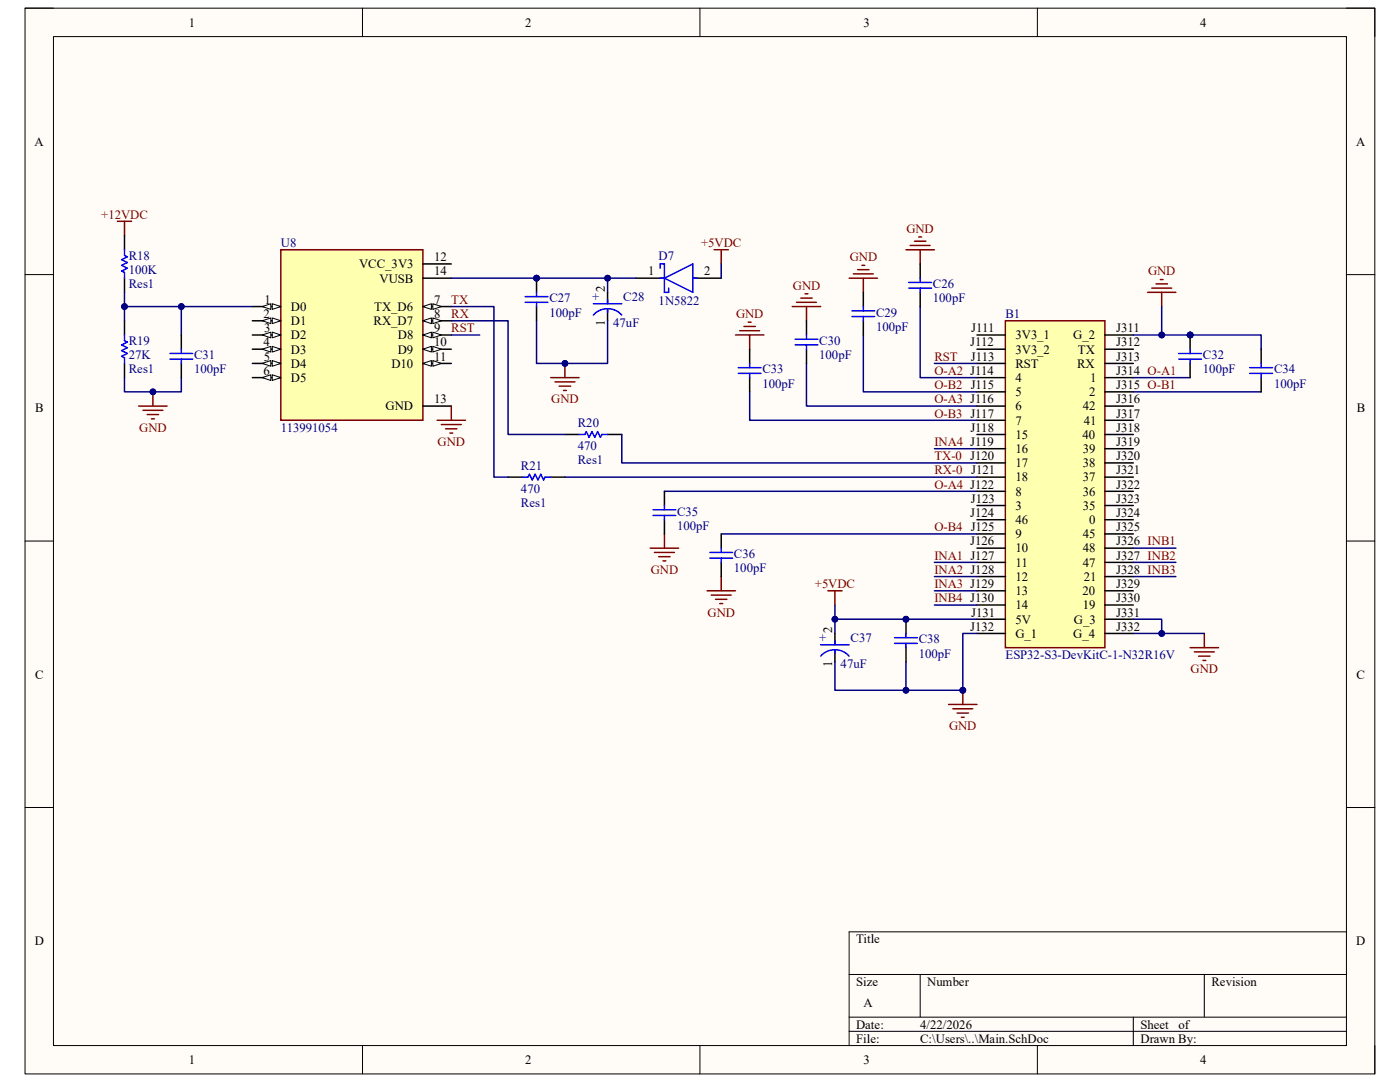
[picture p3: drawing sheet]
<svg xmlns="http://www.w3.org/2000/svg" width="279mm" height="216mm" viewBox="0 0 279 216" stroke-linecap="round" stroke-linejoin="round" font-family="sans-serif">
<path d="M5 1.6h269.4v212.7h-269.4z" fill-rule="evenodd" fill="#fffcf8"/>
<path d="M5 1.6h269.4v212.7h-269.4z" fill="none" stroke="#000" stroke-width=".2"/>
<path d="M10.7 7.3h258v201.3h-258z" fill-rule="evenodd" fill="#fffcf8"/>
<g fill="none" stroke="#000" stroke-width=".2">
<path d="M5 1.6h5.7M10.7 7.3h258v201.3h-258zM72.3 1.6v5.7M139.7 1.6v5.7M207 1.6v5.7M268.7 1.6h5.7v5.7M5 54.8h5.7M268.7 54.8h5.7M5 108h5.7M268.7 108h5.7M5 161.1h5.7M268.7 161.1h5.7"/>
<path d="M169.5 194.4h99.2M183.6 194.4v8.6M240.3 194.4v8.6M268.7 185.9h-99.2v22.7M72.3 208.6v5.7M139.7 208.6v5.7M169.5 203h99.2M169.5 205.8h99.2M207 208.6v5.7M226.2 203v5.6M274.4 208.6v5.7"/>
</g>
<path d="M200.6 64h19.9v65.2h-19.9z" fill-rule="evenodd" fill="#ffffb0"/>
<path d="M200.6 64h19.9v65.2h-19.9z" fill="none" stroke="#800000" stroke-width=".3"/>
<g fill="none" stroke="#000" stroke-width=".3">
<path d="M195 66.8h5.6M195 69.7h5.6M195 72.5h5.6M195 75.4h5.6M195 78.2h5.6M220.5 66.8h5.7M220.5 69.7h5.7M220.5 72.5h5.7M220.5 75.4h5.7M220.5 78.2h5.7M195 81h5.6M195 83.9h5.6"/>
<path d="M195 86.7h5.6M195 89.5h5.6M195 92.4h5.6M195 95.2h5.6M195 98h5.6M220.5 81h5.7M220.5 83.9h5.7M220.5 86.7h5.7M220.5 89.5h5.7M220.5 92.4h5.7M220.5 95.2h5.7M220.5 98h5.7"/>
<path d="M195 100.9h5.6M195 103.7h5.6M195 106.5h5.6M195 109.4h5.6M195 112.2h5.6M195 115.1h5.6M195 117.9h5.6M220.5 100.9h5.7M220.5 103.7h5.7M220.5 106.5h5.7M220.5 109.4h5.7M220.5 112.2h5.7"/>
<path d="M220.5 115.1h5.7M220.5 117.9h5.7M195 120.7h5.6M195 123.6h5.6M195 126.4h5.6M220.5 120.7h5.7M220.5 123.6h5.7M220.5 126.4h5.7"/>
</g>
<path d="M56 49.8h28.4v34.1h-28.4z" fill-rule="evenodd" fill="#ffffb0"/>
<path d="M56 49.8h28.4v34.1h-28.4z" fill="none" stroke="#800000" stroke-width=".3"/>
<path d="M50.4 61.2h5.6" fill="none" stroke="#000" stroke-width=".3"/>
<path d="M54.3 60.6l1.7 .6-1.7 .5z" fill="#f8fcff"/>
<path d="M54.3 60.6l1.7 .6-1.7 .5z" fill="none" stroke="#000" stroke-width=".2"/>
<path d="M52.3 61.2l1.7-.6v1.1z" fill="#f8fcff"/>
<path d="M52.3 61.2l1.7-.6v1.1z" fill="none" stroke="#000" stroke-width=".2"/>
<path d="M50.4 64h5.6" fill="none" stroke="#000" stroke-width=".3"/>
<path d="M54.3 63.4l1.7 .6-1.7 .6z" fill="#f8fcff"/>
<path d="M54.3 63.4l1.7 .6-1.7 .6z" fill="none" stroke="#000" stroke-width=".2"/>
<path d="M52.3 64l1.7-.6v1.2z" fill="#f8fcff"/>
<path d="M52.3 64l1.7-.6v1.2z" fill="none" stroke="#000" stroke-width=".2"/>
<path d="M50.4 66.8h5.6" fill="none" stroke="#000" stroke-width=".3"/>
<path d="M54.3 66.3l1.7 .5-1.7 .6z" fill="#f8fcff"/>
<path d="M54.3 66.3l1.7 .5-1.7 .6z" fill="none" stroke="#000" stroke-width=".2"/>
<path d="M52.3 66.8l1.7-.5v1.1z" fill="#f8fcff"/>
<path d="M52.3 66.8l1.7-.5v1.1z" fill="none" stroke="#000" stroke-width=".2"/>
<path d="M50.4 69.7h5.6" fill="none" stroke="#000" stroke-width=".3"/>
<path d="M54.3 69.1l1.7 .6-1.7 .5z" fill="#f8fcff"/>
<path d="M54.3 69.1l1.7 .6-1.7 .5z" fill="none" stroke="#000" stroke-width=".2"/>
<path d="M52.3 69.7l1.7-.6v1.1z" fill="#f8fcff"/>
<path d="M52.3 69.7l1.7-.6v1.1z" fill="none" stroke="#000" stroke-width=".2"/>
<path d="M50.4 72.5h5.6" fill="none" stroke="#000" stroke-width=".3"/>
<path d="M54.3 71.9l1.7 .6-1.7 .6z" fill="#f8fcff"/>
<path d="M54.3 71.9l1.7 .6-1.7 .6z" fill="none" stroke="#000" stroke-width=".2"/>
<path d="M52.3 72.5l1.7-.6v1.2z" fill="#f8fcff"/>
<path d="M52.3 72.5l1.7-.6v1.2z" fill="none" stroke="#000" stroke-width=".2"/>
<path d="M50.4 75.4h5.6" fill="none" stroke="#000" stroke-width=".3"/>
<path d="M54.3 74.8l1.7 .6-1.7 .5z" fill="#f8fcff"/>
<path d="M54.3 74.8l1.7 .6-1.7 .5z" fill="none" stroke="#000" stroke-width=".2"/>
<path d="M52.3 75.4l1.7-.6v1.1z" fill="#f8fcff"/>
<path d="M52.3 75.4l1.7-.6v1.1z" fill="none" stroke="#000" stroke-width=".2"/>
<path d="M84.4 52.7h5.7M84.4 55.5h5.7M84.4 61.2h5.7" fill="none" stroke="#000" stroke-width=".3"/>
<path d="M84.4 61.2l1.7-.6v1.1z" fill="#f8fcff"/>
<path d="M84.4 61.2l1.7-.6v1.1z" fill="none" stroke="#000" stroke-width=".2"/>
<path d="M86.4 60.6l1.7 .6-1.7 .5z" fill="#f8fcff"/>
<path d="M86.4 60.6l1.7 .6-1.7 .5z" fill="none" stroke="#000" stroke-width=".2"/>
<path d="M84.4 64h5.7" fill="none" stroke="#000" stroke-width=".3"/>
<path d="M84.4 64l1.7-.6v1.2z" fill="#f8fcff"/>
<path d="M84.4 64l1.7-.6v1.2z" fill="none" stroke="#000" stroke-width=".2"/>
<path d="M86.4 63.4l1.7 .6-1.7 .6z" fill="#f8fcff"/>
<path d="M86.4 63.4l1.7 .6-1.7 .6z" fill="none" stroke="#000" stroke-width=".2"/>
<path d="M84.4 66.8h5.7" fill="none" stroke="#000" stroke-width=".3"/>
<path d="M84.4 66.8l1.7-.5v1.1z" fill="#f8fcff"/>
<path d="M84.4 66.8l1.7-.5v1.1z" fill="none" stroke="#000" stroke-width=".2"/>
<path d="M86.4 66.3l1.7 .5-1.7 .6z" fill="#f8fcff"/>
<path d="M86.4 66.3l1.7 .5-1.7 .6z" fill="none" stroke="#000" stroke-width=".2"/>
<path d="M84.4 69.7h5.7" fill="none" stroke="#000" stroke-width=".3"/>
<path d="M84.4 69.7l1.7-.6v1.1z" fill="#f8fcff"/>
<path d="M84.4 69.7l1.7-.6v1.1z" fill="none" stroke="#000" stroke-width=".2"/>
<path d="M86.4 69.1l1.7 .6-1.7 .5z" fill="#f8fcff"/>
<path d="M86.4 69.1l1.7 .6-1.7 .5z" fill="none" stroke="#000" stroke-width=".2"/>
<path d="M84.4 72.5h5.7" fill="none" stroke="#000" stroke-width=".3"/>
<path d="M84.4 72.5l1.7-.6v1.2z" fill="#f8fcff"/>
<path d="M84.4 72.5l1.7-.6v1.2z" fill="none" stroke="#000" stroke-width=".2"/>
<path d="M86.4 72l1.7 .5-1.7 .6z" fill="#f8fcff"/>
<path d="M86.4 72l1.7 .5-1.7 .6z" fill="none" stroke="#000" stroke-width=".2"/>
<path d="M84.4 81h5.7" fill="none" stroke="#000" stroke-width=".3"/>
<g fill="none" stroke="#800000" stroke-width=".3">
<path d="M87.2 83.9h5.7M88.1 84.7h3.9M88.9 85.6h2.3M89.8 86.4h.5M90.1 81v2.9M192.2 137.7v2.9M237.5 129.2h5.7M238.4 130.1h3.9M239.2 130.9h2.3M240.1 131.8h.5M240.3 126.4v2.8M189.3 140.6h5.7"/>
<path d="M190.2 141.4h3.9M191 142.3h2.3M191.9 143.1h.5"/>
</g>
<circle cx="192.1" cy="137.7" r=".57" fill="#000080"/>
<circle cx="192.1" cy="137.7" r=".57" fill="none" stroke="#000080" stroke-width=".2"/>
<g fill="none" stroke="#800000" stroke-width=".3">
<path d="M142.5 49.8h2.9M143.9 49.8v2.9M229 58.3h5.7M229.9 57.5h3.9M230.7 56.6h2.3M231.6 55.8h.5M231.8 58.3v2.9M109.9 75.4h5.7M110.8 76.2h3.9M111.6 77.1h2.3M112.5 77.9h.5M112.7 72.5v2.9"/>
<path d="M165.2 117.9h2.8M166.6 117.9v2.8"/>
</g>
<path d="M126.9 55.5h5.7M138.3 55.5h5.6M101.4 95.2h2.8M109.9 95.2h2.8M112.7 86.7h2.9M121.3 86.7h2.8" fill="none" stroke="#000" stroke-width=".3"/>
<path d="M131.7 53.5v-.8h.9v5.6h.8v-.8M131.7 55.5h.9M132.6 55.5l5.7-2.8v5.6zM138.3 55.5h.8M104.2 95.2h1.2l.3-.6 .5 1.2 .6-1.2 .6 1.2 .5-1.2 .6 1.2 .3-.6h1.1M115.6 86.7h1.1l.3-.6 .6 1.2 .5-1.2 .6 1.2 .6-1.2 .5 1.2 .3-.6h1.2" fill="none" stroke="#00f" stroke-width=".3"/>
<circle cx="112.7" cy="72.5" r=".57" fill="#000080"/>
<circle cx="112.7" cy="72.5" r=".57" fill="none" stroke="#000080" stroke-width=".2"/>
<g fill="none" stroke="#800000" stroke-width=".3">
<path d="M23.4 44.2h2.9M24.8 44.2v2.8M159.8 59.5h2.3M160.7 58.6h.5M169.5 55.5h5.6M170.3 54.7h4M171.2 53.8h2.2M172 52.9h.6M172.3 55.5v2.8M180.8 49.8h5.7M181.7 49h3.9M182.5 48.1h2.3"/>
<path d="M183.4 47.3h.5M183.6 49.8v2.9M30.5 78.2v2.8M146.8 66.8h5.6M147.6 66h4M148.5 65.1h2.2M149.3 64.3h.6M149.6 66.8v2.9M158.1 61.2h5.7M159 60.3h3.9M161 61.2v2.8M27.7 81h5.7"/>
<path d="M28.5 81.9h4M29.4 82.7h2.2M30.2 83.6h.6M129.8 109.4h5.6M130.6 110.2h4M131.5 111.1h2.2M132.3 111.9h.6M132.6 106.5v2.9M141.1 117.9h5.7M142 118.7h3.9M142.8 119.6h2.3M143.9 115.1v2.8"/>
<path d="M143.7 120.4h.5"/>
</g>
<path d="M24.8 47v2.8M24.8 55.5v2.8M24.8 64v2.8M24.8 72.5v2.9" fill="none" stroke="#000" stroke-width=".3"/>
<path d="M24.8 49.8v1.2l.6 .2-1.1 .6 1.1 .6-1.1 .5 1.1 .6-1.1 .6 .5 .3v1.1M24.8 66.8v1.2l.6 .3-1.1 .5 1.1 .6-1.1 .6 1.1 .5-1.1 .6 .5 .3v1.1" fill="none" stroke="#00f" stroke-width=".3"/>
<circle cx="30.5" cy="78.2" r=".57" fill="#000080"/>
<circle cx="30.5" cy="78.2" r=".57" fill="none" stroke="#000080" stroke-width=".2"/>
<path d="M195 126.4h-2.8v11.3" fill="none" stroke="#000080" stroke-width=".3"/>
<circle cx="192.1" cy="137.7" r=".57" fill="#000080"/>
<circle cx="192.1" cy="137.7" r=".57" fill="none" stroke="#000080" stroke-width=".2"/>
<path d="M166.6 120.7v2.9h28.4" fill="none" stroke="#000080" stroke-width=".3"/>
<circle cx="166.6" cy="123.6" r=".57" fill="#000080"/>
<circle cx="166.6" cy="123.6" r=".57" fill="none" stroke="#000080" stroke-width=".2"/>
<circle cx="180.8" cy="123.6" r=".57" fill="#000080"/>
<circle cx="180.8" cy="123.6" r=".57" fill="none" stroke="#000080" stroke-width=".2"/>
<path d="M90.1 66.8h5.6M112.8 95.2h82.2M226.2 126.4h5.6" fill="none" stroke="#000080" stroke-width=".3"/>
<circle cx="231.8" cy="126.4" r=".57" fill="#000080"/>
<circle cx="231.8" cy="126.4" r=".57" fill="none" stroke="#000080" stroke-width=".2"/>
<path d="M226.2 123.6h5.6v2.8h8.5" fill="none" stroke="#000080" stroke-width=".3"/>
<circle cx="231.8" cy="126.4" r=".57" fill="#000080"/>
<circle cx="231.8" cy="126.4" r=".57" fill="none" stroke="#000080" stroke-width=".2"/>
<path d="M231.8 61.2v5.6h-5.6" fill="none" stroke="#000080" stroke-width=".3"/>
<circle cx="231.8" cy="66.8" r=".57" fill="#000080"/>
<circle cx="231.8" cy="66.8" r=".57" fill="none" stroke="#000080" stroke-width=".2"/>
<path d="M90.1 55.5h36.8M143.9 52.7v2.8" fill="none" stroke="#000080" stroke-width=".3"/>
<circle cx="107.1" cy="55.5" r=".57" fill="#000080"/>
<circle cx="107.1" cy="55.5" r=".57" fill="none" stroke="#000080" stroke-width=".2"/>
<circle cx="121.3" cy="55.5" r=".57" fill="#000080"/>
<circle cx="121.3" cy="55.5" r=".57" fill="none" stroke="#000080" stroke-width=".2"/>
<path d="M149.6 78.2v5.7h45.4M161 72.5v8.5h34M172.3 66.8v11.4h22.7M183.6 61.2v14.2h11.4M186.5 72.5h8.5M226.2 75.4h11.3M226.2 78.2h25.5M231.8 66.8h5.7M124.1 86.7v5.7h70.9M132.6 98h62.4M143.9 106.5h51.1" fill="none" stroke="#000080" stroke-width=".3"/>
<circle cx="237.5" cy="66.8" r=".57" fill="#000080"/>
<circle cx="237.5" cy="66.8" r=".57" fill="none" stroke="#000080" stroke-width=".2"/>
<circle cx="231.8" cy="66.8" r=".57" fill="#000080"/>
<circle cx="231.8" cy="66.8" r=".57" fill="none" stroke="#000080" stroke-width=".2"/>
<path d="M237.5 66.8h14.2v2.9" fill="none" stroke="#000080" stroke-width=".3"/>
<circle cx="237.5" cy="66.8" r=".57" fill="#000080"/>
<circle cx="237.5" cy="66.8" r=".57" fill="none" stroke="#000080" stroke-width=".2"/>
<path d="M24.8 58.3v5.7M90.1 61.2h8.5v34h2.8M90.1 64h11.3v22.7h11.3M226.2 109.4h8.5M226.2 112.2h8.5M226.2 115.1h8.5M186.5 120.7h8.5" fill="none" stroke="#000080" stroke-width=".3"/>
<circle cx="24.8" cy="61.2" r=".57" fill="#000080"/>
<circle cx="24.8" cy="61.2" r=".57" fill="none" stroke="#000080" stroke-width=".2"/>
<path d="M24.8 75.4v2.8h11.4v-2.8" fill="none" stroke="#000080" stroke-width=".3"/>
<circle cx="30.5" cy="78.2" r=".57" fill="#000080"/>
<circle cx="30.5" cy="78.2" r=".57" fill="none" stroke="#000080" stroke-width=".2"/>
<path d="M36.2 61.2v5.6" fill="none" stroke="#000080" stroke-width=".3"/>
<circle cx="36.2" cy="61.2" r=".57" fill="#000080"/>
<circle cx="36.2" cy="61.2" r=".57" fill="none" stroke="#000080" stroke-width=".2"/>
<path d="M24.8 61.2h25.6" fill="none" stroke="#000080" stroke-width=".3"/>
<circle cx="24.8" cy="61.2" r=".57" fill="#000080"/>
<circle cx="24.8" cy="61.2" r=".57" fill="none" stroke="#000080" stroke-width=".2"/>
<circle cx="36.2" cy="61.2" r=".57" fill="#000080"/>
<circle cx="36.2" cy="61.2" r=".57" fill="none" stroke="#000080" stroke-width=".2"/>
<path d="M121.3 55.5v2.8" fill="none" stroke="#000080" stroke-width=".3"/>
<circle cx="121.3" cy="55.5" r=".57" fill="#000080"/>
<circle cx="121.3" cy="55.5" r=".57" fill="none" stroke="#000080" stroke-width=".2"/>
<path d="M166.6 123.6v2.8" fill="none" stroke="#000080" stroke-width=".3"/>
<circle cx="166.6" cy="123.6" r=".57" fill="#000080"/>
<circle cx="166.6" cy="123.6" r=".57" fill="none" stroke="#000080" stroke-width=".2"/>
<path d="M121.3 58.3v2.3M121.3 61.7v2.3M166.6 126.4v2.3M166.6 129.8v2.3" fill="none" stroke="#000" stroke-width=".3"/>
<path d="M121.3 59.8v.8M118.4 62.9a3.8 3.8 0 0 1 5.7 0M118.4 60.6h5.7M121.3 61.7v.6M163.8 130.9a3.8 3.8 0 0 1 5.6 0M163.8 128.7h5.7M166.6 127.8v.9M166.6 129.8v.6" fill="none" stroke="#00f" stroke-width=".3"/>
<path d="M166.6 132.1v5.6h14.2" fill="none" stroke="#000080" stroke-width=".3"/>
<circle cx="180.8" cy="137.7" r=".57" fill="#000080"/>
<circle cx="180.8" cy="137.7" r=".57" fill="none" stroke="#000080" stroke-width=".2"/>
<path d="M107.1 64v8.5h14.2v-8.5" fill="none" stroke="#000080" stroke-width=".3"/>
<circle cx="112.7" cy="72.5" r=".57" fill="#000080"/>
<circle cx="112.7" cy="72.5" r=".57" fill="none" stroke="#000080" stroke-width=".2"/>
<path d="M180.8 132.1v5.6h11.4" fill="none" stroke="#000080" stroke-width=".3"/>
<circle cx="180.8" cy="137.7" r=".57" fill="#000080"/>
<circle cx="180.8" cy="137.7" r=".57" fill="none" stroke="#000080" stroke-width=".2"/>
<circle cx="192.1" cy="137.7" r=".57" fill="#000080"/>
<circle cx="192.1" cy="137.7" r=".57" fill="none" stroke="#000080" stroke-width=".2"/>
<path d="M36.2 66.8v2.9M36.2 72.5v2.9" fill="none" stroke="#000" stroke-width=".3"/>
<path d="M33.9 71.7h4.6M33.9 70.5h4.6M36.2 69.7v.8M36.2 71.7v.8" fill="none" stroke="#00f" stroke-width=".3"/>
<circle cx="107.1" cy="55.5" r=".57" fill="#000080"/>
<circle cx="107.1" cy="55.5" r=".57" fill="none" stroke="#000080" stroke-width=".2"/>
<path d="M107.1 55.5v2.8" fill="none" stroke="#000" stroke-width=".3"/>
<circle cx="107.1" cy="55.5" r=".57" fill="#000080"/>
<circle cx="107.1" cy="55.5" r=".57" fill="none" stroke="#000080" stroke-width=".2"/>
<path d="M107.1 61.2v2.8M132.6 98v2.9M132.6 103.7v2.8" fill="none" stroke="#000" stroke-width=".3"/>
<path d="M104.8 59.2h4.5M107.1 58.3v.9M104.8 60.3h4.5M107.1 60.3v.9M130.3 102.9h4.6M130.3 101.7h4.6M132.6 100.9v.8M132.6 102.9v.8" fill="none" stroke="#00f" stroke-width=".3"/>
<circle cx="180.8" cy="123.6" r=".57" fill="#000080"/>
<circle cx="180.8" cy="123.6" r=".57" fill="none" stroke="#000080" stroke-width=".2"/>
<path d="M180.8 123.6v2.8" fill="none" stroke="#000" stroke-width=".3"/>
<circle cx="180.8" cy="123.6" r=".57" fill="#000080"/>
<circle cx="180.8" cy="123.6" r=".57" fill="none" stroke="#000080" stroke-width=".2"/>
<path d="M251.7 69.7v2.8M251.7 75.4v2.8M143.9 106.5v2.9M143.9 112.2v2.9M180.8 129.2v2.9" fill="none" stroke="#000" stroke-width=".3"/>
<path d="M249.4 74.5h4.6M249.4 73.4h4.6M251.7 72.5v.9M251.7 74.5v.9M141.7 111.4h4.5M141.7 110.2h4.5M143.9 109.4v.8M143.9 111.4v.8M178.5 128.4h4.6M178.5 127.2h4.6M180.8 126.4v.8M180.8 128.4v.8" fill="none" stroke="#00f" stroke-width=".3"/>
<circle cx="237.5" cy="66.8" r=".57" fill="#000080"/>
<circle cx="237.5" cy="66.8" r=".57" fill="none" stroke="#000080" stroke-width=".2"/>
<path d="M237.5 66.8v2.9" fill="none" stroke="#000" stroke-width=".3"/>
<circle cx="237.5" cy="66.8" r=".57" fill="#000080"/>
<circle cx="237.5" cy="66.8" r=".57" fill="none" stroke="#000080" stroke-width=".2"/>
<path d="M172.3 58.3v2.9M183.6 52.7v2.8M183.6 58.3v2.9M149.6 69.7v2.8M149.6 75.4v2.8M161 64v2.8M161 69.7v2.8M172.3 64v2.8M237.5 72.5v2.9" fill="none" stroke="#000" stroke-width=".3"/>
<g fill="none" stroke="#00f" stroke-width=".3">
<path d="M181.4 57.5h4.5M181.4 56.4h4.5M183.6 55.5v.9M183.6 57.5v.8M147.3 74.5h4.6M147.3 73.4h4.6M149.6 72.5v.9M149.6 74.5v.9M158.7 68.8h4.5M158.7 67.7h4.5M161 66.8v.9M161 68.8v.9"/>
<path d="M170 63.2h4.6M170 62h4.6M172.3 61.2v.8M172.3 63.2v.8M235.2 71.7h4.6M235.2 70.5h4.6M237.5 69.7v.8M237.5 71.7v.8"/>
</g>
<path d="M186.5 89.5h8.5M186.5 112.2h8.5M186.5 115.1h8.5M186.5 117.9h8.5" fill="none" stroke="#000080" stroke-width=".3"/>
<g font-size="2.5">
<text x="37.7" y="5.3">1</text>
<text x="104.8" y="5.3">2</text>
<text x="172.3" y="5.3">3</text>
<text x="239.5" y="5.3">4</text>
<text x="6.9" y="29.1">A</text>
<text x="270.6" y="29.1">A</text>
<text x="71.7" y="53.6">VCC_3V3</text>
<text x="86.7" y="52.1">12</text>
<text x="75.7" y="56.4">VUSB</text>
<text x="86.7" y="54.9">14</text>
<text x="120.7" y="58.3" transform="rotate(-90 120.7 58.3)">2</text>
<text x="129.4" y="54.9">1</text>
<text x="140.5" y="54.9">2</text>
<text x="52.6" y="63.5">2</text>
<text x="52.8" y="60.6">1</text>
<text x="58" y="62.1">D0</text>
<text x="58" y="64.9">D1</text>
<text x="74.5" y="64.9">RX_D7</text>
<text x="74.7" y="62.1">TX_D6</text>
<text x="86.7" y="60.6">7</text>
<text x="86.7" y="63.5">8</text>
<text x="120.7" y="65" transform="rotate(-90 120.7 65)">1</text>
<text x="52.6" y="69.1">4</text>
<text x="52.7" y="72">5</text>
<text x="52.7" y="66.3">3</text>
<text x="58" y="67.7">D2</text>
<text x="58" y="70.6">D3</text>
<text x="79.4" y="70.6">D9</text>
<text x="79.4" y="67.7">D8</text>
<text x="86.7" y="66.3">9</text>
<text x="86.7" y="69.1">10</text>
<text x="86.7" y="72">11</text>
<text x="193.6" y="69.1">J112</text>
<text x="193.8" y="72">J113</text>
<text x="193.8" y="66.3">J111</text>
<text x="202.6" y="67.7">3V3_1</text>
<text x="202.6" y="70.6">3V3_2</text>
<text x="214.2" y="67.7">G_2</text>
<text x="215.1" y="70.6">TX</text>
<text x="222.8" y="66.3">J311</text>
<text x="222.8" y="69.1">J312</text>
<text x="222.8" y="72">J313</text>
<text x="52.6" y="74.8">6</text>
<text x="58" y="73.4">D4</text>
<text x="58" y="76.2">D5</text>
<text x="78.1" y="73.4">D10</text>
<text x="202.6" y="73.4">RST</text>
<text x="202.6" y="76.2">4</text>
<text x="215" y="73.4">RX</text>
<text x="217.6" y="76.2">1</text>
<text x="222.8" y="74.8">J314 O-A1</text>
<text x="222.8" y="77.6">J315 O-B1</text>
<text x="7" y="82.3">B</text>
<text x="77" y="81.9">GND</text>
<text x="86.7" y="80.5">13</text>
<text x="202.6" y="79">5</text>
<text x="202.6" y="81.9">6</text>
<text x="216.1" y="81.9">42</text>
<text x="217.3" y="79">2</text>
<text x="222.8" y="80.5">J316</text>
<text x="222.8" y="83.3">J317</text>
<text x="270.8" y="82.3">B</text>
<text x="193.7" y="86.1">J118</text>
<text x="202.6" y="84.7">7</text>
<text x="202.6" y="87.5">15</text>
<text x="216" y="87.5">40</text>
<text x="216.3" y="84.7">41</text>
<text x="222.8" y="86.1">J318</text>
<text x="222.8" y="89">J319</text>
<text x="202.6" y="90.4">16</text>
<text x="202.6" y="93.2">17</text>
<text x="216.1" y="90.4">39</text>
<text x="216.1" y="93.2">38</text>
<text x="222.8" y="91.8">J320</text>
<text x="222.8" y="94.7">J321</text>
<text x="193.8" y="100.3">J123</text>
<text x="202.6" y="96.1">18</text>
<text x="202.6" y="98.9">8</text>
<text x="202.6" y="101.7">3</text>
<text x="216.1" y="96.1">37</text>
<text x="216.1" y="98.9">36</text>
<text x="216.1" y="101.7">35</text>
<text x="222.8" y="97.5">J322</text>
<text x="222.8" y="100.3">J323</text>
<text x="193.6" y="103.2">J124</text>
<text x="202.6" y="104.6">46</text>
<text x="202.6" y="107.4">9</text>
<text x="216.1" y="107.4">45</text>
<text x="217.3" y="104.6">0</text>
<text x="222.8" y="103.2">J324</text>
<text x="222.8" y="106">J325</text>
<text x="193.6" y="108.8">J126</text>
<text x="202.6" y="110.2">10</text>
<text x="202.6" y="113.1">11</text>
<text x="216.1" y="113.1">47</text>
<text x="216.1" y="110.2">48</text>
<text x="222.8" y="108.8">J326 INB1</text>
<text x="222.8" y="111.7">J327 INB2</text>
<text x="202.6" y="115.9">12</text>
<text x="202.6" y="118.7">13</text>
<text x="216" y="118.7">20</text>
<text x="216.3" y="115.9">21</text>
<text x="222.8" y="114.5">J328 INB3</text>
<text x="222.8" y="117.3">J329</text>
<text x="193.6" y="125.9">J132</text>
<text x="193.8" y="123">J131</text>
<text x="202.6" y="121.6">14</text>
<text x="202.6" y="124.4">5V</text>
<text x="214.3" y="124.4">G_3</text>
<text x="216.1" y="121.6">19</text>
<text x="222.8" y="120.2">J330</text>
<text x="222.8" y="123">J331</text>
<text x="222.8" y="125.9">J332</text>
<text x="166.1" y="126.4" transform="rotate(-90 166.1 126.4)">2</text>
<text x="202.6" y="127.3">G_1</text>
<text x="214.2" y="127.3">G_4</text>
<text x="7" y="135.4">C</text>
<text x="166.1" y="133" transform="rotate(-90 166.1 133)">1</text>
<text x="270.7" y="135.4">C</text>
<text x="6.9" y="188.6">D</text>
<text x="170.9" y="188.2">Title</text>
<text x="270.7" y="188.6">D</text>
<text x="170.9" y="196.7">Size</text>
<text x="185" y="196.7">Number</text>
<text x="241.8" y="196.7">Revision</text>
<text x="172.3" y="201">A</text>
<text x="170.9" y="205.2">Date:</text>
<text x="170.9" y="208.1">File:</text>
<text x="183.6" y="205.2">4/22/2026</text>
<text x="183.7" y="208.1">C:\Users\..\Main.SchDoc</text>
<text x="227.6" y="205.2">Sheet</text>
<text x="227.6" y="208.1">Drawn By:</text>
<text x="235.2" y="205.2">of</text>
<text x="37.7" y="212.3">1</text>
<text x="104.8" y="212.3">2</text>
<text x="172.3" y="212.3">3</text>
<text x="239.5" y="212.3">4</text>
</g>
<g font-size="2.5" fill="#800000">
<text x="20.2" y="43.6">+12VDC</text>
<text x="180.9" y="46.4">GND</text>
<text x="139.9" y="49.3">+5VDC</text>
<text x="169.6" y="52.1">GND</text>
<text x="158.2" y="57.8">GND</text>
<text x="229.1" y="54.9">GND</text>
<text x="90" y="60.6">TX</text>
<text x="90" y="63.5">RX</text>
<text x="146.9" y="63.5">GND</text>
<text x="90" y="66.3">RST</text>
<text x="186.5" y="72">RST</text>
<text x="186.5" y="74.8">O-A2 J114</text>
<text x="186.5" y="77.6">O-B2 J115</text>
<text x="110" y="80.5">GND</text>
<text x="186.5" y="80.5">O-A3 J116</text>
<text x="186.5" y="83.3">O-B3 J117</text>
<text x="27.8" y="86.1">GND</text>
<text x="87.3" y="89">GND</text>
<text x="186.5" y="89">INA4 J119</text>
<text x="186.5" y="91.8">TX-0 J120</text>
<text x="186.5" y="94.7">RX-0 J121</text>
<text x="186.5" y="97.5">O-A4 J122</text>
<text x="186.5" y="106">O-B4 J125</text>
<text x="186.5" y="111.7">INA1 J127</text>
<text x="129.9" y="114.5">GND</text>
<text x="162.6" y="117.3">+5VDC</text>
<text x="186.5" y="114.5">INA2 J128</text>
<text x="186.5" y="117.3">INA3 J129</text>
<text x="141.2" y="123">GND</text>
<text x="186.5" y="120.2">INB4 J130</text>
<text x="237.6" y="134.4">GND</text>
<text x="189.4" y="145.7">GND</text>
</g>
<g font-size="2.5" fill="#000080">
<text x="25.7" y="51.8">R18</text>
<text x="56" y="49.3">U8</text>
<text x="131.4" y="51.8">D7</text>
<text x="25.7" y="54.7">100K</text>
<text x="25.7" y="57.5">Res1</text>
<text x="186.2" y="57.5">C26</text>
<text x="109.6" y="60.3">C27</text>
<text x="109.6" y="63.2">100pF</text>
<text x="118.2" y="60.1">+</text>
<text x="122.4" y="65.2">47uF</text>
<text x="124.4" y="60.1">C28</text>
<text x="131.4" y="60.9">1N5822</text>
<text x="174.8" y="63.2">C29</text>
<text x="174.8" y="66">100pF</text>
<text x="186.2" y="60.3">100pF</text>
<text x="200.7" y="63.5">B1</text>
<text x="25.7" y="71.7">27K</text>
<text x="25.7" y="68.8">R19</text>
<text x="38.7" y="71.7">C31</text>
<text x="163.5" y="68.8">C30</text>
<text x="163.5" y="71.7">100pF</text>
<text x="240.1" y="71.7">C32</text>
<text x="25.7" y="74.5">Res1</text>
<text x="38.7" y="74.5">100pF</text>
<text x="152.1" y="74.5">C33</text>
<text x="152.1" y="77.3">100pF</text>
<text x="240.1" y="74.5">100pF</text>
<text x="254.3" y="74.5">C34</text>
<text x="254.3" y="77.3">100pF</text>
<text x="56" y="86.1">113991054</text>
<text x="115.3" y="89.8">470</text>
<text x="115.3" y="85.3">R20</text>
<text x="104" y="93.8">R21</text>
<text x="115.3" y="92.7">Res1</text>
<text x="104" y="98.3">470</text>
<text x="104" y="101.2">Res1</text>
<text x="135.1" y="102.9">C35</text>
<text x="135.1" y="105.7">100pF</text>
<text x="146.5" y="111.4">C36</text>
<text x="146.5" y="114.2">100pF</text>
<text x="163.5" y="128.1">+</text>
<text x="169.8" y="128.1">C37</text>
<text x="183.3" y="128.4">C38</text>
<text x="183.3" y="131.2">100pF</text>
<text x="200.7" y="131.5">ESP32-S3-DevKitC-1-N32R16V</text>
<text x="167.8" y="133.2">47uF</text>
</g>
</svg>
